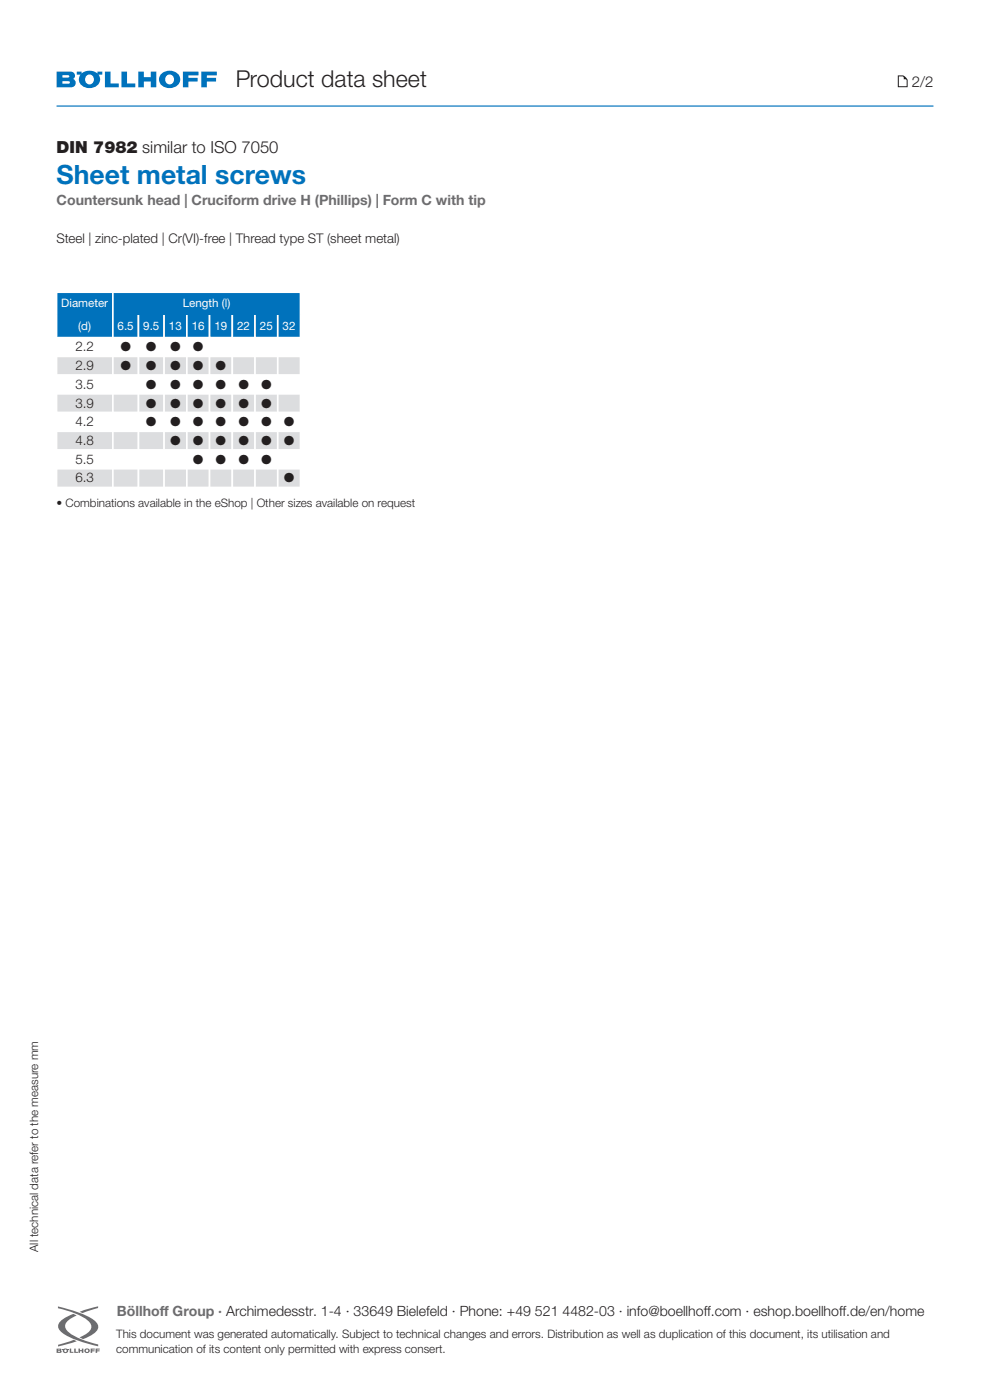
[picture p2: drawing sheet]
<svg xmlns="http://www.w3.org/2000/svg" width="210mm" height="297mm" viewBox="0 0 210 297" stroke-linecap="round" stroke-linejoin="round" font-family="sans-serif">
<!-- layer: Hauptebene -->
<g fill="#0072bc">
<path d="M22.3 15.2h1.1v2.5h1.8v.8h-2.9z"/>
<path d="M29.3 15.2h1.2v1.2h1.5v-1.2h1.2v3.3h-1.2v-1.2h-1.5v1.2h-1.2z"/>
<path d="M38.8 15.2h3.3v.8h-2.1v.5h1.9v.8h-1.9v1.2h-1.2z"/>
<path d="M25.8 15.2h1.1v2.5h1.8v.8h-2.9z"/>
<path d="M42.7 15.2h3.3v.8h-2.1v.5h1.9v.8h-1.9v1.2h-1.2z"/>
</g>
<g fill="#0072bc">
<path d="M13.2 17.2h1.4l.2 .3-.2 .2-1.4 .1zM12 15.2v3.3h3a.95 .95 0 0 0 1-.6 .95 .95 0 0 0-.5-1.2 .81 .81 0 0 0 .4-.7 .81 .81 0 0 0-.5-.7zM13.2 15.9l1.3 .1 .2 .2-.2 .2-1.3 .1z" fill-rule="evenodd"/>
<path d="M34.4 15.5a1.75 1.75 0 0 0-.6 1.9 1.75 1.75 0 0 0 1.6 1.2 2 2 0 0 0 2.2-.4 2 2 0 0 0 .3-2.3 2.58 2.58 0 0 0-3.5-.4zM35.4 16a.99 .99 0 0 1 1.5 .9 .99 .99 0 0 1-1.5 .8 1.17 1.17 0 0 1 0-1.7z" fill-rule="evenodd"/>
<path d="M18.4 16a.99 .99 0 0 1 1.5 .9 .99 .99 0 0 1-1.5 .8 1.17 1.17 0 0 1 0-1.7zM16.3 15.2h1v.4a2.68 2.68 0 0 1 3.4 0v-.4h1v.6h-.8a1.75 1.75 0 0 1-1.3 2.8 2.06 2.06 0 0 1-2.8-2.3l.3-.5h-.8z" fill-rule="evenodd"/>
</g>
<g fill="#6c6d70">
<path d="M19.2 286.1h.9v.2h-.5v.2h.5v.2h-.5v.3h-.4z" fill-rule="evenodd"/>
<path d="M18 286.6a.53 .53 0 0 1 1 0 .53 .53 0 0 1-1 0zM18.3 286.3h.3v.5h-.3z" fill-rule="evenodd"/>
<path d="M13.7 286.3h.4v.5h-.4zM13.4 286.6a.55 .55 0 0 1 1.1 0 .55 .55 0 0 1-1.1 0z" fill-rule="evenodd"/>
<path d="M16.6 286.1h.4v.3h.4v-.3h.3v.9h-.3v-.3h-.4v.3h-.4z" fill-rule="evenodd"/>
<path d="M15.7 286.1h.4v.7h.4v.2h-.8z" fill-rule="evenodd"/>
<path d="M12.3 286.6l.5 .1-.5 .1zM12.3 286.3l.4 .1h-.4zM12 286.1v.9l1-.1v-.7z" fill-rule="evenodd"/>
<path d="M16.9 278.3l3.9-1.2v.4l-3.3 1.1z" fill-rule="evenodd"/>
<path d="M12.3 285.3l3.4-1.1 .6 .3-4 1.1z" fill-rule="evenodd"/>
<path d="M12.3 277.2l3.7 1a11.8 11.8 0 0 1 4.5 2.3l.3 .6v.6l-.2 .5-.6 .6-2.4 1.3-.7-.4a3.2 3.2 0 0 0 2.5-2.2 2.91 2.91 0 0 0-1.8-2.1l-1.9-.9-3.4-1z" fill-rule="evenodd"/>
<path d="M12.6 280.5l.6-.5 1-.7 1.4-.6 .7 .4-1.2 .5a1.72 1.72 0 0 0-1.2 2.3 8.5 8.5 0 0 0 4.7 2.7l2.2 .6v.4l-3.7-1a11.2 11.2 0 0 1-4.4-2.4l-.3-.5-.1-.6z" fill-rule="evenodd"/>
</g>
<g fill="#6c6d70">
<path d="M20.3 286.1h.9v.2h-.6v.2h.5v.2h-.5v.3h-.3z"/>
<path d="M13.2 286.1h.2v.2h-.2z"/>
<path d="M14.4 286.1h.2v.2h-.2z"/>
<path d="M14.8 286.1h.3v.7h.5v.2h-.8z"/>
</g>
<path d="M12 22.5h186" fill="none" stroke="#0072bc" stroke-width=".25"/>
<path d="M190.4 16v2.5h2.1v-1.5l-.4-.6-.6-.4zM190.7 16.2h.7l.2 .1 .1 .5 .5 .1 .1 1.4h-1.6z" fill="#1a1a18"/>
<path d="M12 62h11.9v4.8h-11.9z" fill="#0072bc"/>
<path d="M11.8 62h12.3M12 61.8v5M23.9 61.8v5" fill="none" stroke="#fff" stroke-width=".35"/>
<path d="M23.9 62h39.8v4.8h-39.8z" fill="#0072bc"/>
<path d="M23.8 62h40.1M23.9 61.8v5M63.7 61.8v5" fill="none" stroke="#fff" stroke-width=".35"/>
<path d="M12 66.8h11.9v4.8h-11.9z" fill="#0072bc"/>
<path d="M11.8 71.6h12.3M12 66.8v5M23.9 66.8v5" fill="none" stroke="#fff" stroke-width=".35"/>
<path d="M23.9 66.8h5.5v4.8h-5.5z" fill="#0072bc"/>
<path d="M23.8 71.6h5.8M23.9 66.8v5M29.4 66.8v5" fill="none" stroke="#fff" stroke-width=".35"/>
<path d="M29.4 66.8h5.4v4.8h-5.4z" fill="#0072bc"/>
<path d="M29.2 71.6h5.8M29.4 66.8v5M34.8 66.8v5" fill="none" stroke="#fff" stroke-width=".35"/>
<path d="M34.8 66.8h4.8v4.8h-4.8z" fill="#0072bc"/>
<path d="M34.6 71.6h5.2M34.8 66.8v5M39.6 66.8v5" fill="none" stroke="#fff" stroke-width=".35"/>
<path d="M39.6 66.8h4.9v4.8h-4.9z" fill="#0072bc"/>
<path d="M39.5 71.6h5.1M39.6 66.8v5M44.5 66.8v5" fill="none" stroke="#fff" stroke-width=".35"/>
<path d="M44.5 66.8h4.8v4.8h-4.8z" fill="#0072bc"/>
<path d="M44.3 71.6h5.2M44.5 66.8v5M49.3 66.8v5" fill="none" stroke="#fff" stroke-width=".35"/>
<path d="M49.3 66.8h4.8v4.8h-4.8z" fill="#0072bc"/>
<path d="M49.1 71.6h5.2M49.3 66.8v5M54.1 66.8v5" fill="none" stroke="#fff" stroke-width=".35"/>
<path d="M54.1 66.8h4.8v4.8h-4.8z" fill="#0072bc"/>
<path d="M53.9 71.6h5.2M54.1 66.8v5M58.9 66.8v5" fill="none" stroke="#fff" stroke-width=".35"/>
<path d="M58.9 66.8h4.8v4.8h-4.8z" fill="#0072bc"/>
<path d="M58.7 71.6h5.2M58.9 66.8v5M63.7 66.8v5" fill="none" stroke="#fff" stroke-width=".35"/>
<path d="M12 71.6h11.9v4h-11.9z" fill="#fff"/>
<path d="M11.8 71.6h12.3M11.8 75.6h12.3M12 71.5v4.3M23.9 71.5v4.3" fill="none" stroke="#fff" stroke-width=".35"/>
<path d="M23.9 71.6h5.5v4h-5.5z" fill="#fff"/>
<path d="M23.8 71.6h5.8M23.8 75.6h5.8M23.9 71.5v4.3M29.4 71.5v4.3" fill="none" stroke="#fff" stroke-width=".35"/>
<path d="M29.4 71.6h5.4v4h-5.4z" fill="#fff"/>
<path d="M29.2 71.6h5.8M29.2 75.6h5.8M29.4 71.5v4.3M34.8 71.5v4.3" fill="none" stroke="#fff" stroke-width=".35"/>
<path d="M34.8 71.6h4.8v4h-4.8z" fill="#fff"/>
<path d="M34.6 71.6h5.2M34.6 75.6h5.2M34.8 71.5v4.3M39.6 71.5v4.3" fill="none" stroke="#fff" stroke-width=".35"/>
<path d="M39.6 71.6h4.9v4h-4.9z" fill="#fff"/>
<path d="M39.5 71.6h5.1M39.5 75.6h5.1M39.6 71.5v4.3M44.5 71.5v4.3" fill="none" stroke="#fff" stroke-width=".35"/>
<path d="M44.5 71.6h4.8v4h-4.8z" fill="#fff"/>
<path d="M44.3 71.6h5.2M44.3 75.6h5.2M44.5 71.5v4.3M49.3 71.5v4.3" fill="none" stroke="#fff" stroke-width=".35"/>
<path d="M49.3 71.6h4.8v4h-4.8z" fill="#fff"/>
<path d="M49.1 71.6h5.2M49.1 75.6h5.2M49.3 71.5v4.3M54.1 71.5v4.3" fill="none" stroke="#fff" stroke-width=".35"/>
<path d="M54.1 71.6h4.8v4h-4.8z" fill="#fff"/>
<path d="M53.9 71.6h5.2M53.9 75.6h5.2M54.1 71.5v4.3M58.9 71.5v4.3" fill="none" stroke="#fff" stroke-width=".35"/>
<path d="M58.9 71.6h4.8v4h-4.8z" fill="#fff"/>
<path d="M58.7 71.6h5.2M58.7 75.6h5.2M58.9 71.5v4.3M63.7 71.5v4.3" fill="none" stroke="#fff" stroke-width=".35"/>
<path d="M12 75.6h11.9v4h-11.9z" fill="#dcdddf"/>
<path d="M11.8 75.6h12.3M11.8 79.6h12.3M12 75.4v4.4M23.9 75.4v4.4" fill="none" stroke="#fff" stroke-width=".35"/>
<path d="M23.9 75.6h5.5v4h-5.5z" fill="#dcdddf"/>
<path d="M23.8 75.6h5.8M23.8 79.6h5.8M23.9 75.4v4.4M29.4 75.4v4.4" fill="none" stroke="#fff" stroke-width=".35"/>
<path d="M29.4 75.6h5.4v4h-5.4z" fill="#dcdddf"/>
<path d="M29.2 75.6h5.8M29.2 79.6h5.8M29.4 75.4v4.4M34.8 75.4v4.4" fill="none" stroke="#fff" stroke-width=".35"/>
<path d="M34.8 75.6h4.8v4h-4.8z" fill="#dcdddf"/>
<path d="M34.6 75.6h5.2M34.6 79.6h5.2M34.8 75.4v4.4M39.6 75.4v4.4" fill="none" stroke="#fff" stroke-width=".35"/>
<path d="M39.6 75.6h4.9v4h-4.9z" fill="#dcdddf"/>
<path d="M39.5 75.6h5.1M39.5 79.6h5.1M39.6 75.4v4.4M44.5 75.4v4.4" fill="none" stroke="#fff" stroke-width=".35"/>
<path d="M44.5 75.6h4.8v4h-4.8z" fill="#dcdddf"/>
<path d="M44.3 75.6h5.2M44.3 79.6h5.2M44.5 75.4v4.4M49.3 75.4v4.4" fill="none" stroke="#fff" stroke-width=".35"/>
<path d="M49.3 75.6h4.8v4h-4.8z" fill="#dcdddf"/>
<path d="M49.1 75.6h5.2M49.1 79.6h5.2M49.3 75.4v4.4M54.1 75.4v4.4" fill="none" stroke="#fff" stroke-width=".35"/>
<path d="M54.1 75.6h4.8v4h-4.8z" fill="#dcdddf"/>
<path d="M53.9 75.6h5.2M53.9 79.6h5.2M54.1 75.4v4.4M58.9 75.4v4.4" fill="none" stroke="#fff" stroke-width=".35"/>
<path d="M58.9 75.6h4.8v4h-4.8z" fill="#dcdddf"/>
<path d="M58.7 75.6h5.2M58.7 79.6h5.2M58.9 75.4v4.4M63.7 75.4v4.4" fill="none" stroke="#fff" stroke-width=".35"/>
<path d="M12 79.6h11.9v4h-11.9z" fill="#fff"/>
<path d="M11.8 79.6h12.3M12 79.4v4.3M23.9 79.4v4.3M11.8 83.6h12.3" fill="none" stroke="#fff" stroke-width=".35"/>
<path d="M23.9 79.6h5.5v4h-5.5z" fill="#fff"/>
<path d="M23.8 79.6h5.8M23.9 79.4v4.3M29.4 79.4v4.3M23.8 83.6h5.8" fill="none" stroke="#fff" stroke-width=".35"/>
<path d="M29.4 79.6h5.4v4h-5.4z" fill="#fff"/>
<path d="M29.2 79.6h5.8M29.4 79.4v4.3M34.8 79.4v4.3M29.2 83.6h5.8" fill="none" stroke="#fff" stroke-width=".35"/>
<path d="M34.8 79.6h4.8v4h-4.8z" fill="#fff"/>
<path d="M34.6 79.6h5.2M34.8 79.4v4.3M39.6 79.4v4.3M34.6 83.6h5.2" fill="none" stroke="#fff" stroke-width=".35"/>
<path d="M39.6 79.6h4.9v4h-4.9z" fill="#fff"/>
<path d="M39.5 79.6h5.1M39.6 79.4v4.3M44.5 79.4v4.3M39.5 83.6h5.1" fill="none" stroke="#fff" stroke-width=".35"/>
<path d="M44.5 79.6h4.8v4h-4.8z" fill="#fff"/>
<path d="M44.3 79.6h5.2M44.5 79.4v4.3M49.3 79.4v4.3M44.3 83.6h5.2" fill="none" stroke="#fff" stroke-width=".35"/>
<path d="M49.3 79.6h4.8v4h-4.8z" fill="#fff"/>
<path d="M49.1 79.6h5.2M49.3 79.4v4.3M54.1 79.4v4.3M49.1 83.6h5.2" fill="none" stroke="#fff" stroke-width=".35"/>
<path d="M54.1 79.6h4.8v4h-4.8z" fill="#fff"/>
<path d="M53.9 79.6h5.2M54.1 79.4v4.3M58.9 79.4v4.3M53.9 83.6h5.2" fill="none" stroke="#fff" stroke-width=".35"/>
<path d="M58.9 79.6h4.8v4h-4.8z" fill="#fff"/>
<path d="M58.7 79.6h5.2M58.9 79.4v4.3M63.7 79.4v4.3M58.7 83.6h5.2" fill="none" stroke="#fff" stroke-width=".35"/>
<path d="M12 83.6h11.9v3.9h-11.9z" fill="#dcdddf"/>
<path d="M11.8 83.6h12.3M11.8 87.5h12.3M12 83.4v4.3M23.9 83.4v4.3" fill="none" stroke="#fff" stroke-width=".35"/>
<path d="M23.9 83.6h5.5v3.9h-5.5z" fill="#dcdddf"/>
<path d="M23.8 83.6h5.8M23.8 87.5h5.8M23.9 83.4v4.3M29.4 83.4v4.3" fill="none" stroke="#fff" stroke-width=".35"/>
<path d="M29.4 83.6h5.4v3.9h-5.4z" fill="#dcdddf"/>
<path d="M29.2 83.6h5.8M29.2 87.5h5.8M29.4 83.4v4.3M34.8 83.4v4.3" fill="none" stroke="#fff" stroke-width=".35"/>
<path d="M34.8 83.6h4.8v3.9h-4.8z" fill="#dcdddf"/>
<path d="M34.6 83.6h5.2M34.6 87.5h5.2M34.8 83.4v4.3M39.6 83.4v4.3" fill="none" stroke="#fff" stroke-width=".35"/>
<path d="M39.6 83.6h4.9v3.9h-4.9z" fill="#dcdddf"/>
<path d="M39.5 83.6h5.1M39.5 87.5h5.1M39.6 83.4v4.3M44.5 83.4v4.3" fill="none" stroke="#fff" stroke-width=".35"/>
<path d="M44.5 83.6h4.8v3.9h-4.8z" fill="#dcdddf"/>
<path d="M44.3 83.6h5.2M44.3 87.5h5.2M44.5 83.4v4.3M49.3 83.4v4.3" fill="none" stroke="#fff" stroke-width=".35"/>
<path d="M49.3 83.6h4.8v3.9h-4.8z" fill="#dcdddf"/>
<path d="M49.1 83.6h5.2M49.1 87.5h5.2M49.3 83.4v4.3M54.1 83.4v4.3" fill="none" stroke="#fff" stroke-width=".35"/>
<path d="M54.1 83.6h4.8v3.9h-4.8z" fill="#dcdddf"/>
<path d="M53.9 83.6h5.2M53.9 87.5h5.2M54.1 83.4v4.3M58.9 83.4v4.3" fill="none" stroke="#fff" stroke-width=".35"/>
<path d="M58.9 83.6h4.8v3.9h-4.8z" fill="#dcdddf"/>
<path d="M58.7 83.6h5.2M58.7 87.5h5.2M58.9 83.4v4.3M63.7 83.4v4.3" fill="none" stroke="#fff" stroke-width=".35"/>
<path d="M12 87.5h11.9v4h-11.9z" fill="#fff"/>
<path d="M11.8 87.5h12.3M11.8 91.5h12.3M12 87.4v4.3M23.9 87.4v4.3" fill="none" stroke="#fff" stroke-width=".35"/>
<path d="M23.9 87.5h5.5v4h-5.5z" fill="#fff"/>
<path d="M23.8 87.5h5.8M23.8 91.5h5.8M23.9 87.4v4.3M29.4 87.4v4.3" fill="none" stroke="#fff" stroke-width=".35"/>
<path d="M29.4 87.5h5.4v4h-5.4z" fill="#fff"/>
<path d="M29.2 87.5h5.8M29.2 91.5h5.8M29.4 87.4v4.3M34.8 87.4v4.3" fill="none" stroke="#fff" stroke-width=".35"/>
<path d="M34.8 87.5h4.8v4h-4.8z" fill="#fff"/>
<path d="M34.6 87.5h5.2M34.6 91.5h5.2M34.8 87.4v4.3M39.6 87.4v4.3" fill="none" stroke="#fff" stroke-width=".35"/>
<path d="M39.6 87.5h4.9v4h-4.9z" fill="#fff"/>
<path d="M39.5 87.5h5.1M39.5 91.5h5.1M39.6 87.4v4.3M44.5 87.4v4.3" fill="none" stroke="#fff" stroke-width=".35"/>
<path d="M44.5 87.5h4.8v4h-4.8z" fill="#fff"/>
<path d="M44.3 87.5h5.2M44.3 91.5h5.2M44.5 87.4v4.3M49.3 87.4v4.3" fill="none" stroke="#fff" stroke-width=".35"/>
<path d="M49.3 87.5h4.8v4h-4.8z" fill="#fff"/>
<path d="M49.1 87.5h5.2M49.1 91.5h5.2M49.3 87.4v4.3M54.1 87.4v4.3" fill="none" stroke="#fff" stroke-width=".35"/>
<path d="M54.1 87.5h4.8v4h-4.8z" fill="#fff"/>
<path d="M53.9 87.5h5.2M53.9 91.5h5.2M54.1 87.4v4.3M58.9 87.4v4.3" fill="none" stroke="#fff" stroke-width=".35"/>
<path d="M58.9 87.5h4.8v4h-4.8z" fill="#fff"/>
<path d="M58.7 87.5h5.2M58.7 91.5h5.2M58.9 87.4v4.3M63.7 87.4v4.3" fill="none" stroke="#fff" stroke-width=".35"/>
<path d="M12 91.5h11.9v4h-11.9z" fill="#dcdddf"/>
<path d="M11.8 91.5h12.3M11.8 95.5h12.3M12 91.3v4.3M23.9 91.3v4.3" fill="none" stroke="#fff" stroke-width=".35"/>
<path d="M23.9 91.5h5.5v4h-5.5z" fill="#dcdddf"/>
<path d="M23.8 91.5h5.8M23.8 95.5h5.8M23.9 91.3v4.3M29.4 91.3v4.3" fill="none" stroke="#fff" stroke-width=".35"/>
<path d="M29.4 91.5h5.4v4h-5.4z" fill="#dcdddf"/>
<path d="M29.2 91.5h5.8M29.2 95.5h5.8M29.4 91.3v4.3M34.8 91.3v4.3" fill="none" stroke="#fff" stroke-width=".35"/>
<path d="M34.8 91.5h4.8v4h-4.8z" fill="#dcdddf"/>
<path d="M34.6 91.5h5.2M34.6 95.5h5.2M34.8 91.3v4.3M39.6 91.3v4.3" fill="none" stroke="#fff" stroke-width=".35"/>
<path d="M39.6 91.5h4.9v4h-4.9z" fill="#dcdddf"/>
<path d="M39.5 91.5h5.1M39.5 95.5h5.1M39.6 91.3v4.3M44.5 91.3v4.3" fill="none" stroke="#fff" stroke-width=".35"/>
<path d="M44.5 91.5h4.8v4h-4.8z" fill="#dcdddf"/>
<path d="M44.3 91.5h5.2M44.3 95.5h5.2M44.5 91.3v4.3M49.3 91.3v4.3" fill="none" stroke="#fff" stroke-width=".35"/>
<path d="M49.3 91.5h4.8v4h-4.8z" fill="#dcdddf"/>
<path d="M49.1 91.5h5.2M49.1 95.5h5.2M49.3 91.3v4.3M54.1 91.3v4.3" fill="none" stroke="#fff" stroke-width=".35"/>
<path d="M54.1 91.5h4.8v4h-4.8z" fill="#dcdddf"/>
<path d="M53.9 91.5h5.2M53.9 95.5h5.2M54.1 91.3v4.3M58.9 91.3v4.3" fill="none" stroke="#fff" stroke-width=".35"/>
<path d="M58.9 91.5h4.8v4h-4.8z" fill="#dcdddf"/>
<path d="M58.7 91.5h5.2M58.7 95.5h5.2M58.9 91.3v4.3M63.7 91.3v4.3" fill="none" stroke="#fff" stroke-width=".35"/>
<path d="M12 95.5h11.9v3.9h-11.9z" fill="#fff"/>
<path d="M11.8 95.5h12.3M11.8 99.4h12.3M12 95.3v4.3M23.9 95.3v4.3" fill="none" stroke="#fff" stroke-width=".35"/>
<path d="M23.9 95.5h5.5v3.9h-5.5z" fill="#fff"/>
<path d="M23.8 95.5h5.8M23.8 99.4h5.8M23.9 95.3v4.3M29.4 95.3v4.3" fill="none" stroke="#fff" stroke-width=".35"/>
<path d="M29.4 95.5h5.4v3.9h-5.4z" fill="#fff"/>
<path d="M29.2 95.5h5.8M29.2 99.4h5.8M29.4 95.3v4.3M34.8 95.3v4.3" fill="none" stroke="#fff" stroke-width=".35"/>
<path d="M34.8 95.5h4.8v3.9h-4.8z" fill="#fff"/>
<path d="M34.6 95.5h5.2M34.6 99.4h5.2M34.8 95.3v4.3M39.6 95.3v4.3" fill="none" stroke="#fff" stroke-width=".35"/>
<path d="M39.6 95.5h4.9v3.9h-4.9z" fill="#fff"/>
<path d="M39.5 95.5h5.1M39.5 99.4h5.1M39.6 95.3v4.3M44.5 95.3v4.3" fill="none" stroke="#fff" stroke-width=".35"/>
<path d="M44.5 95.5h4.8v3.9h-4.8z" fill="#fff"/>
<path d="M44.3 95.5h5.2M44.3 99.4h5.2M44.5 95.3v4.3M49.3 95.3v4.3" fill="none" stroke="#fff" stroke-width=".35"/>
<path d="M49.3 95.5h4.8v3.9h-4.8z" fill="#fff"/>
<path d="M49.1 95.5h5.2M49.1 99.4h5.2M49.3 95.3v4.3M54.1 95.3v4.3" fill="none" stroke="#fff" stroke-width=".35"/>
<path d="M54.1 95.5h4.8v3.9h-4.8z" fill="#fff"/>
<path d="M53.9 95.5h5.2M53.9 99.4h5.2M54.1 95.3v4.3M58.9 95.3v4.3" fill="none" stroke="#fff" stroke-width=".35"/>
<path d="M58.9 95.5h4.8v3.9h-4.8z" fill="#fff"/>
<path d="M58.7 95.5h5.2M58.7 99.4h5.2M58.9 95.3v4.3M63.7 95.3v4.3" fill="none" stroke="#fff" stroke-width=".35"/>
<path d="M12 99.4h11.9v4h-11.9z" fill="#dcdddf"/>
<path d="M11.8 99.4h12.3M12 99.3v4.3M23.9 99.3v4.3M11.8 103.4h12.3" fill="none" stroke="#fff" stroke-width=".35"/>
<path d="M23.9 99.4h5.5v4h-5.5z" fill="#dcdddf"/>
<path d="M23.8 99.4h5.8M23.9 99.3v4.3M29.4 99.3v4.3M23.8 103.4h5.8" fill="none" stroke="#fff" stroke-width=".35"/>
<path d="M29.4 99.4h5.4v4h-5.4z" fill="#dcdddf"/>
<path d="M29.2 99.4h5.8M29.4 99.3v4.3M34.8 99.3v4.3M29.2 103.4h5.8" fill="none" stroke="#fff" stroke-width=".35"/>
<path d="M34.8 99.4h4.8v4h-4.8z" fill="#dcdddf"/>
<path d="M34.6 99.4h5.2M34.8 99.3v4.3M39.6 99.3v4.3M34.6 103.4h5.2" fill="none" stroke="#fff" stroke-width=".35"/>
<path d="M39.6 99.4h4.9v4h-4.9z" fill="#dcdddf"/>
<path d="M39.5 99.4h5.1M39.6 99.3v4.3M44.5 99.3v4.3M39.5 103.4h5.1" fill="none" stroke="#fff" stroke-width=".35"/>
<path d="M44.5 99.4h4.8v4h-4.8z" fill="#dcdddf"/>
<path d="M44.3 99.4h5.2M44.5 99.3v4.3M49.3 99.3v4.3M44.3 103.4h5.2" fill="none" stroke="#fff" stroke-width=".35"/>
<path d="M49.3 99.4h4.8v4h-4.8z" fill="#dcdddf"/>
<path d="M49.1 99.4h5.2M49.3 99.3v4.3M54.1 99.3v4.3M49.1 103.4h5.2" fill="none" stroke="#fff" stroke-width=".35"/>
<path d="M54.1 99.4h4.8v4h-4.8z" fill="#dcdddf"/>
<path d="M53.9 99.4h5.2M54.1 99.3v4.3M58.9 99.3v4.3M53.9 103.4h5.2" fill="none" stroke="#fff" stroke-width=".35"/>
<path d="M58.9 99.4h4.8v4h-4.8z" fill="#dcdddf"/>
<path d="M58.7 99.4h5.2M58.9 99.3v4.3M63.7 99.3v4.3M58.7 103.4h5.2" fill="none" stroke="#fff" stroke-width=".35"/>
<text font-size="5.6" fill="#0072bc" x="12" y="39">Sheet metal screws</text>
<g font-size="5.6" fill="#231f20">
<text x="25.2" y="75.6">•</text>
<text x="30.7" y="75.6">•</text>
<text x="35.8" y="75.6">•</text>
<text x="40.6" y="75.6">•</text>
<text x="25.2" y="79.6">•</text>
<text x="30.7" y="79.6">•</text>
<text x="30.7" y="83.6">•</text>
<text x="35.8" y="79.6">•</text>
<text x="35.8" y="83.6">•</text>
<text x="40.6" y="79.6">•</text>
<text x="40.6" y="83.6">•</text>
<text x="45.5" y="79.6">•</text>
<text x="45.5" y="83.6">•</text>
<text x="50.3" y="83.6">•</text>
<text x="55.1" y="83.6">•</text>
<text x="30.7" y="87.5">•</text>
<text x="35.8" y="87.5">•</text>
<text x="40.6" y="87.5">•</text>
<text x="45.5" y="87.5">•</text>
<text x="50.3" y="87.5">•</text>
<text x="55.1" y="87.5">•</text>
<text x="30.7" y="91.5">•</text>
<text x="35.8" y="91.5">•</text>
<text x="35.8" y="95.5">•</text>
<text x="40.6" y="91.5">•</text>
<text x="40.6" y="95.5">•</text>
<text x="45.5" y="91.5">•</text>
<text x="45.5" y="95.5">•</text>
<text x="50.3" y="91.5">•</text>
<text x="50.3" y="95.5">•</text>
<text x="55.1" y="91.5">•</text>
<text x="55.1" y="95.5">•</text>
<text x="59.9" y="91.5">•</text>
<text x="59.9" y="95.5">•</text>
<text x="40.6" y="99.4">•</text>
<text x="45.5" y="99.4">•</text>
<text x="50.3" y="99.4">•</text>
<text x="55.1" y="99.4">•</text>
<text x="59.9" y="103.4">•</text>
</g>
<text font-size="4.9" fill="#231f20" x="50" y="18.5">Product data sheet</text>
<text font-size="3.5" fill="#231f20" x="12" y="32.5">DIN 7982 similar to ISO 7050</text>
<text font-size="3.2" fill="#231f20" x="193.4" y="18.5">2/2</text>
<g font-size="3" fill="#6c6d70">
<text x="12" y="43.4">Countersunk head | Cruciform drive H (Phillips) | Form C with tip</text>
<text x="24.8" y="279.1">Böllhof</text>
<text x="33.9" y="279.1">f Group · Archimedesstr. 1-4 · 33649 Bielefeld · Phone: +49 521 4482-03 · info@boellhof</text>
</g>
<g font-size="3" fill="#231f20">
<text x="149.3" y="279.1">f.com · eshop.boellhof</text>
<text x="178" y="279.1">f.de/en/home</text>
</g>
<g font-size="2.8" fill="#231f20">
<text x="12" y="51.6">Steel | zinc-plated | Cr(VI)-free | Thread type ST (sheet metal)</text>
<text x="16" y="74.6">2.2</text>
<text x="16" y="78.5">2.9</text>
<text x="16" y="82.5">3.5</text>
<text x="16" y="86.5">3.9</text>
<text x="16" y="90.4">4.2</text>
<text x="16" y="94.4">4.8</text>
<text x="16" y="98.4">5.5</text>
<text x="16" y="102.4">6.3</text>
</g>
<g font-size="2.5" fill="#fff">
<text x="13" y="65.2">Diameter</text>
<text x="38.8" y="65.2">Length (l)</text>
<text x="16.6" y="70">(d)</text>
<text x="24.9" y="70">6.5</text>
<text x="30.4" y="70">9.5</text>
<text x="35.8" y="70">13</text>
<text x="40.7" y="70">16</text>
<text x="45.5" y="70">19</text>
<text x="50.3" y="70">22</text>
<text x="55.1" y="70">25</text>
<text x="60" y="70">32</text>
</g>
<g font-size="2.5" fill="#231f20">
<text x="12" y="107.7">• Combinations available in the eShop | Other sizes available on request</text>
<text x="8.1" y="265.6" transform="rotate(-90 8.1 265.6)">All technical data refer to the measure mm</text>
<text x="24.7" y="283.8">This document was generated automatically. Subject to technical changes and errors. Distribution as well as duplication of this document, its utilisation and</text>
<text x="24.7" y="286.9">communication of its content only permitted with express consert.</text>
</g>
</svg>
